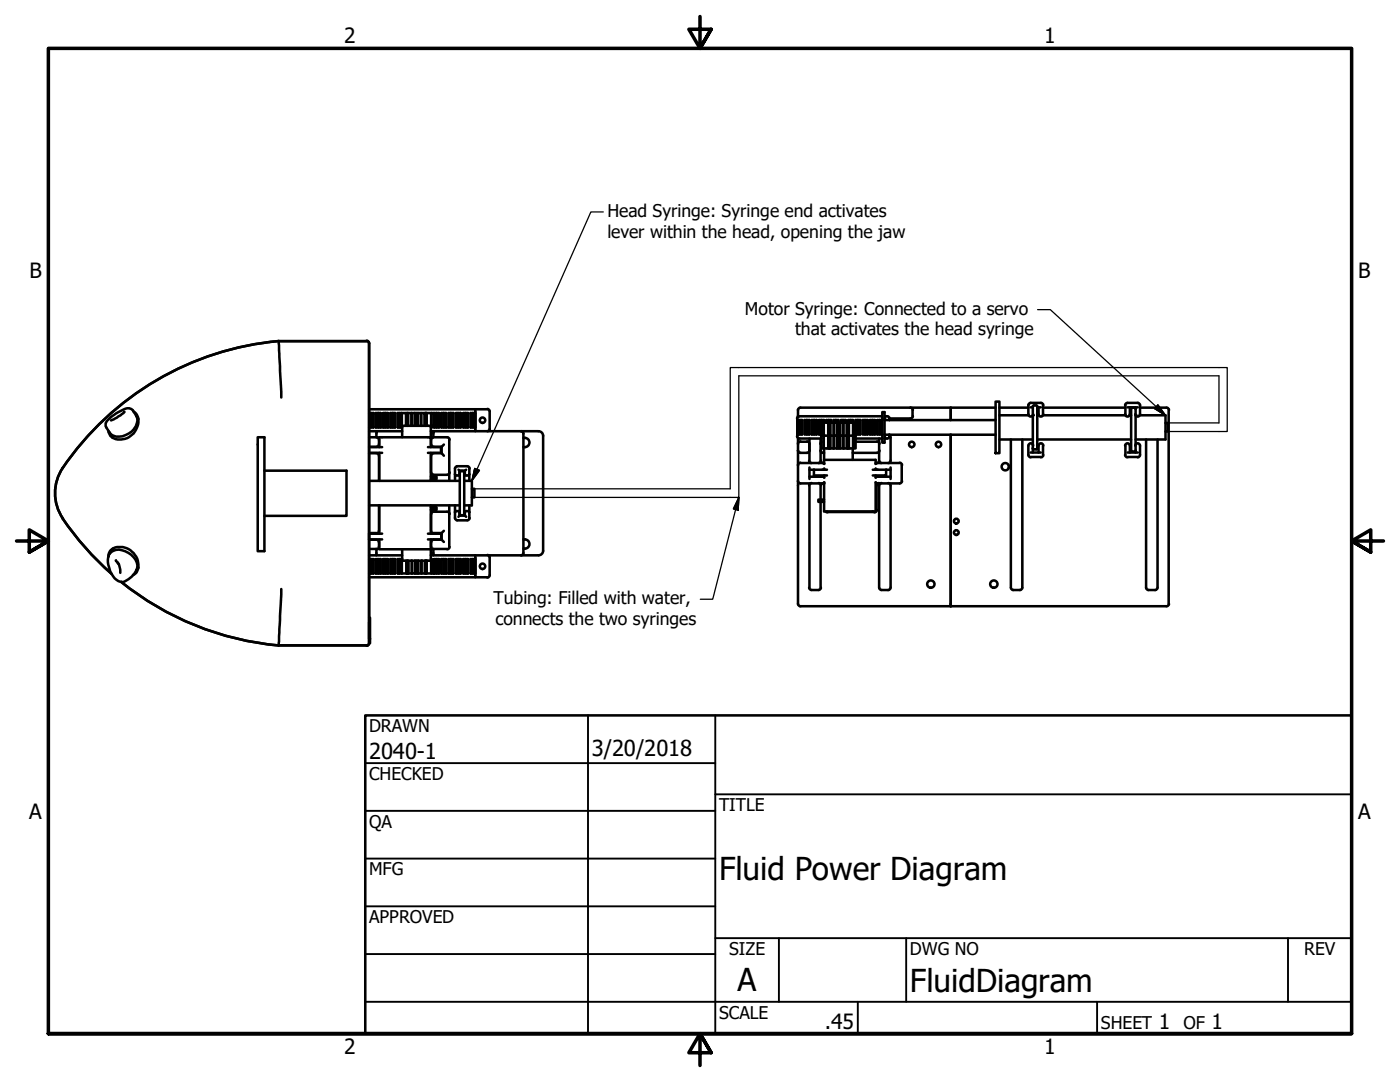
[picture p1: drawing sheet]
<svg xmlns="http://www.w3.org/2000/svg" width="279mm" height="216mm" viewBox="0 0 279 216" stroke-linecap="round" stroke-linejoin="round" font-family="sans-serif">
<!-- layer: Visible (ANSI) -->
<g fill="none" stroke="#000" stroke-width=".51">
<path d="M55.6 68.1l.5 11.2M55.6 68.1h17.6M55.6 68.1a58.3 58.3 0 0 0-43.6 26.1 9.3 9.3 0 0 0 1.2 10.3 58.5 58.5 0 0 0 9 10M73.2 68l.2 .1 .3 .4v59.8h.2v-5h-.2M21.8 86.3l.7 1.1M22.4 87.2v.1M24.8 82.2l-.7 .7-1.9 1M26.7 82.2a2.52 2.52 0 0 1 .4 3.6 3.4 3.4 0 0 1-5.1 1.2l-.3-1M27.2 82.9a3 3 0 0 1-2.1 3.9 2.49 2.49 0 0 1-3.3-.5M27.2 82.9l-.7-1a1.47 1.47 0 0 0-2.1 0 7.2 7.2 0 0 0-3.3 2.6v.5l.7 1.3M27.2 82.9l.4 .7M51.4 87.2h1.4v22.8h-1.4z"/>
<path d="M52.8 93.9h16.4v9h-16.4M73.7 81.7h21.2v4.3M73.7 82.4h.8v2.9M73.7 90.4h1.5l.4 .3v.2M73.7 90.4h2.6M73.7 89.2h2.6M73.7 87.2h1.4M73.7 86h1.4M73.7 95.9h18.1M74 82.4v2.9h-.3M74 85.3h.1M74.1 82.4v2.9h.4v-2.9"/>
<path d="M75.1 82.4l-.1 2.9v-2.9h.4M75.2 87.2l.4 .3v.2M75.4 82.4h.5M75.4 82.4v2.9h-.3M75.4 85.3h.2M75.6 82.4v2.9h.3v-2.9M75.6 88.7v.2l-.4 .3h-1.5M75.6 87.8v.9M75.6 90.9v5M75.7 89.2v-2h10.3v2M75.7 90.4v5.5M75.9 82.4v2.9"/>
<path d="M76.5 82.4v2.9v-2.9h.3M76.8 82.4h.6M76.8 82.4v2.9h-.3M76.8 85.3h.2M77 82.4v2.9h.4v-2.9M77.4 82.4v2.9M78 82.4l-.1 2.9v-2.9h.4M78.3 82.4h.6l-.1 2.9M78.3 82.4v2.9h-.3M78.3 85.3h.2M78.5 82.4v2.9h.3v-2.9M79.4 82.4v2.9v-2.9h.3"/>
<path d="M79.8 85v.3h-.4M79.8 85.3h.1M79.9 85v.3h.4M80.1 85v-2.6h-.4v2.6h1.6M80.1 82.4h.1v2.6M80.2 82.4h.8v2.6M80.3 86h-5.2v1.2M80.3 85v2.2M81 82.4h.2M81.2 85v-2.6l.1 2.6M81.3 85h1.4M81.3 85v-2.6h.2v2.6"/>
<path d="M81.5 82.4h.6v2.6M82.1 82.4h.1M82.7 82.4h-.5v2.6M82.7 85h.7M82.7 82.4h.3v2.6M82.7 82.4v2.6M83 82.4h.2v2.6M83.2 82.4h.2M83.4 82.4h.6v2.6M83.4 85h1.5M83.4 82.4v2.6M84 82.4l.1 2.6"/>
<path d="M84.1 82.4h.6v2.6M84.7 82.4h.2v2.6M84.9 85v-2.6h.1v2.6M85 82.4h.2v2.6M85.2 82.4h.8v2.6M85.4 89.2h2.6v1.2h-2.6M86 95.1h1.1v.5h-1.1M86 85v2.2M86 90.4v5.5M86 86h.5M86 82.4l.1 2.9h-.1M86 87.8v.9"/>
<path d="M86 90.9v3.4M86 94.3l.3 .4h.2M86 88.7l.3 .4 .2 .1M86.1 82.4h.5v2.6h-1.7M86.2 85l-.1 .3M86.5 94.7h2.7M86.5 90.4h1.6M86.5 89.2h1.6M86.5 90.4l-.4 .3-.1 .2M86.5 87.2l-.4 .3-.1 .2M86.7 82.4l-.1 2.9v-2.9h.5M87.1 82.4h.5v2.9"/>
<path d="M87.1 82.4v2.9h-.4M87.1 85.3h.1M87.2 82.4v2.9h.4v-2.9M88.1 82.4v2.9v-2.9h.4M88.1 90.4l.5 .5M88.5 82.4h.5M88.5 82.4v2.9h-.4M88.5 85.3h.1M88.6 88.7l-.5 .5v1.2M88.6 82.4v2.9h.4v-2.9M89 82.4v2.9M89.2 87.2l.5 .3v.2"/>
<path d="M89.6 82.4l-.1 2.9v-2.9h.4M89.7 87.8v8.1M89.7 94.3v.2l-.5 .2M89.9 82.4h.6l-.1 2.9M89.9 82.4v2.9h-.3M89.9 85.3h.2M90.1 82.4v2.9h.3v-2.9M90.8 93.5v2.4M90.8 94.6l.2 .3M91.1 82.4l-.1 2.9v-2.9h.4M91.1 94.9h.4M91.2 93h2"/>
<path d="M91.3 93l-.4 .3-.1 .2M91.4 82.4h.5v2.9M91.4 82.4v2.9h-.3M91.4 85.3h.2M91.5 93.7l.2 .2h1.1M91.6 82.4v2.9h.3v-2.9M91.7 94.6l-.2 .3M91.7 93.9v.7M92 94l-.2 .3v8.3M92 94h.5M92.4 94l.2 .3v8.3M92.5 82.4v2.9v-2.9h.3"/>
<path d="M92.6 95.9h1.6v4.9h-1.6M92.8 94.6l.2 .3M92.8 82.4h.6l-.1 2.9M92.8 82.4v2.9h-.3M92.8 85.3h.2M93 82.4v2.9h.3v-2.9M93 93.7l-.2 .2v.7M93.2 93l.3 .1 .2 .4M93.7 94.6l-.3 .3h-.4M93.7 93.5v2.4M94 82.4l-.1 2.9v-2.9h.4M94.2 97.5h.5v1.8h-.5"/>
<path d="M94.3 82.4h.6M94.3 82.4v2.9h-.3M94.3 85.3h.2M94.5 82.4v2.9h.3v-2.9M94.8 85.3h.1M94.9 81.7h2.4M97.3 81.6l.4 .2v.3M97.7 85.6v.2l-.4 .2M97.7 82.1v3.5M104 86l.2 .1 .3 .4M104.5 89.2h.3M104.5 87.4h.3"/>
<path d="M104.5 86.5v23.9M104.7 87.4a.92 .92 0 0 1 1 .9 .92 .92 0 0 1-1 .9M107.4 86h-20.9v1.2h2.7M107.5 86a.92 .92 0 0 1 .9 1M108.4 86.9v23M159.1 87l.2 .4 .2 .1h4.4M159.1 83.5v3.6M159.3 81.8v1.4v-.2M159.3 89.9v30.6M159.3 87.4v2.5M159.3 89.9l.2 .4 .2 .1M159.3 96l.2 .4 .2 .1"/>
<path d="M159.5 83.8v2.9h-.4v-2.9h1l-.1 2.9M159.7 83.8v2.9h-.2M159.7 90.4h1.4M159.7 81.3h39M159.7 96.5h4.8M159.7 92.4h4.8M159.7 88.1h1.4M159.7 81.3l-.4 .3v.2M159.7 88.1l-.4 .2v.3M159.7 92.3l-.4 .3v.2M160 83.8v2.9h-.3M160.6 83.8h.4"/>
<path d="M160.6 83.8v2.9h.4v-2.9M160.6 83.8v2.9M161 83.8h.5v2.9M161 86.7h.1M161.1 88.1h.2l.2 .5M161.1 83.8v2.9h.4v-2.9M161.5 91.9l.2 .4 .3 .1M161.5 89.9v.2l-.4 .3M161.5 93.7h3.5M161.5 95.1h2.6M161.5 87.5v4.4M161.5 93.3v2.3"/>
<path d="M161.5 96.9v20.3M162 96.4l-.5 .2v.3M162.1 83.8l-.1 2.9v-2.9h.4M162.4 83.8h.6l-.1 2.9M162.4 83.8v2.9h-.3M162.4 93.7v1.2h2.6M162.4 86.7h.2M162.6 83.8v2.9h.3v-2.9M163.4 96.4l.2 .1 .2 .4M163.5 83.8l-.1 2.9v-2.9h.5M163.8 87.5v4.4M163.8 96.9v2.8"/>
<path d="M163.8 89.9l.2 .4 .2 .1M163.8 91.9v.3l-.4 .2M163.9 83.8h.6v.5M163.9 83.8v2.9h-.4M163.9 86.9h.5M163.9 86.9v2.6h.4M163.9 86.9v-2.6h.4v2.6M163.9 88.2l-.1 .4M164 83.8v.5M164.1 95.1l.4 .2M164.1 92.3l.4 .3M164.2 90.4h.3"/>
<path d="M164.2 96.4l.3 .1M164.3 86.9l.1 2.6M164.3 86.9h1.1v2.6M164.3 84.3l.1 2.6M164.4 86.9v2.6h1.1v-5.2h-.1v2.6h.1M164.4 83.8v.5h.9v5.2M164.5 99.7h-1.2v.4h1.2M164.5 91.8h10.3v.8M164.5 96.3v5.7h10.3v-5.8l.4 .3M164.5 89.5v3.1M164.5 93.5v.2M164.5 94.9v.4"/>
<path d="M164.5 96.2l-.4 .3M164.5 93.5l-.4 .2M165 83.8v.5M165.3 84.3h.1M165.4 83.8h.5v.5M165.4 83.8h-.5v.5M165.4 83.8v.5M165.5 83.8v.5M165.5 86.9h.2M165.5 86.9v2.6h.2M165.5 86.9h.9v2.6M165.5 86.9v-2.6h.2v2.6"/>
<path d="M165.7 86.9v2.6h1.6M165.7 84.3h.7v5.2M166.4 83.8v.5v-.5h.4M166.8 83.8h.5v.5M166.8 83.8v.5M166.9 83.8v.5M167 84.3h-.6v2.6h1M167 84.3h.3v2.6M167 84.3v5.2M167.3 86.9h1v2.6M167.3 86.9v2.6h.1M167.3 83.8v.5h.1v2.6"/>
<path d="M167.4 86.9v2.6h.3M167.4 84.3h.9M167.7 89.5h1.3M167.7 84.3v5.2M167.9 83.8v.5M168.2 83.8h.6v.5M168.2 83.8h-.4v.5M168.2 83.8v.5M168.3 84.3v2.6M168.3 86.9h.9M168.3 84.3h.7v2.6M168.3 86.9v2.6"/>
<path d="M168.4 83.8v.5M168.7 83.8v.5M169 86.9v2.6h.2v-2.6M169 86.9h.2M169 84.3h.2v2.6M169.2 86.9v2.6M169.2 86.9h1.2M169.3 86.9v-2.6h-.1v5.2h1M169.4 83.8v.5M169.4 84.3h.8v2.6M169.7 83.8h.5v.5h.2v2.6M169.7 83.8h-.4v.5h.1v5.2"/>
<path d="M169.7 83.8v.5M169.9 83.8v.5M170.2 83.8v.5M170.2 89.5v2.3M170.2 86.9v2.6h.2M170.2 86.9h.6M170.4 86.9v2.6h.4v-2.6M170.4 84.3h.4v2.6M170.8 88.1h4.2M170.8 87.5h5.3M170.8 83.8v2.9M171.1 83.8h.6l-.1 2.9"/>
<path d="M171.1 83.8h-.3v.5M171.1 83.8v2.9h-.3M171.1 86.7h.2M171.3 83.8v2.9h.3v-2.9M172.2 83.8h.4M172.2 83.8v2.9h.4v-2.9M172.2 83.8v2.9M172.6 83.8h.6l-.1 2.9M172.6 86.7h.1M172.7 83.8v2.9h.4v-2.9M173.7 83.8l-.1 2.9v-2.9h.5M174.1 83.8h.5v2.9"/>
<path d="M174.1 83.8v2.9h-.4M174.1 86.7h.1M174.2 83.8v2.9h.4v-2.9M174.2 93.7h3.5M174.8 94.9v.4l.4-.2M174.8 93.5v.2M174.8 92.4h4.7M174.8 93.5l.4 .2M175 88.1l.4 .2 .1 .3M175.1 83.8v2.9v-2.9h.4M175.1 96.5h4.4M175.1 95.1h2.6"/>
<path d="M175.2 92.3l-.4 .2M175.4 96.4l-.4 .2-.1 .3v4.8M175.5 87.5v4.4M175.5 91.9l.2 .4 .2 .1M175.5 89.9l-.1 .2-.4 .3h-4.8M175.5 83.8h.6M175.5 83.8v2.9h-.4M175.5 86.7h.1M175.6 83.8v2.9h.4v-2.9M175.9 96.4l-.4 .2v.3v20.3M176 86.7h.1M176.1 83.1h-16.6l-.4 .2v.2"/>
<path d="M176.1 82.2h.4v6.1h-.4zM176.5 83.5h.1M176.5 86.7h22.2M176.5 83.8h22.2M176.5 87.5h.1M176.6 86.7v.8h.4M176.8 93.7v1.2h-2.6M177 83.1h-.4v.7M177.1 83.1h.2l.2 .4M177.3 96.4l.4 .2v.3v20.3M177.5 86.7v.4M177.5 86.9l.2 .4"/>
<path d="M177.5 87v.3l-.4 .2M177.7 91.9v.3l-.4 .2M177.7 87.3v4.6M177.7 93.3v2.3M179.5 92.3l.5 .3v.2M180 92.8v3.2M180 96v.2l-.5 .3M181.7 83.5h-4.2v.3M181.7 81.3l.2 .1 .3 .4M182.1 81.8v1.3M182.2 83l-.1 .3-.4 .2M189.7 81.3v2.5"/>
<path d="M189.7 86.7v34.3M198.7 80.1h.8v10.3h-.8zM199.5 81.3h5.7M199.5 82.9h5.8M199.5 87.7h6.6M201.3 93.3a.73 .73 0 0 1-1.2 .4 .73 .73 0 0 1 .2-1.3 .73 .73 0 0 1 1.1 .8l-.1 .1M201.7 87.7v29.5M204 87.7v29.5M205.2 82.6a.48 .48 0 0 0 .5 .5 .48 .48 0 0 0 .5-.5M205.2 89v1.8l.3 .4h.2M205.2 88.9a.48 .48 0 0 1 .5-.4 .48 .48 0 0 1 .5 .4M205.2 80.8v1.9"/>
<path d="M205.7 91.2h2M205.7 80.4h2M205.7 90.3h2M205.7 81.3h.4M205.7 80.4l-.4 .2-.1 .3M206.1 81.1v9.2M206.1 81.1l.3-.2h.4l.2 .2M207 81.1v8.3l-.2 .3h-.4l-.3-.3M207 82.9h.3M207 87.7h18.7M207 81.3h.7M207.3 82.6a.48 .48 0 0 0 .4 .5 .48 .48 0 0 0 .5-.5"/>
<path d="M207.3 88.9a.48 .48 0 0 1 .4-.4 .48 .48 0 0 1 .5 .4M207.3 81.3v1.4M207.3 89v1.3M207.7 80.4l.3 .1 .2 .4M208.1 82.9h16.6M208.2 81.3h16.4M208.2 80.8v1.9M208.2 89v1.7M208.2 90.8v.2l-.5 .2M224.5 90.8l.3 .4h.2M224.5 82.6a.48 .48 0 0 0 .5 .5 .48 .48 0 0 0 .5-.5M224.5 88.9a.48 .48 0 0 1 .5-.4 .48 .48 0 0 1 .5 .4"/>
<path d="M224.6 80.8v1.9M224.6 89v1.7M225 80.4l-.4 .2-.1 .3M225 80.4h2l.3 .1 .2 .4M225 91.2h2.1M225 90.3h2.1M225 81.3h2.1M225.4 82.9h.3M225.5 81.3v1.4M225.5 89v1.3M225.9 90.1h.5M225.9 81.3h.5"/>
<path d="M226 81.3l-.3 .3v8.3l.3 .2M226.4 81.3l.2 .3M226.6 82.6a.48 .48 0 0 0 .4 .5 .48 .48 0 0 0 .5-.5M226.6 88.9a.48 .48 0 0 1 .4-.4 .48 .48 0 0 1 .5 .4M226.6 89.9l-.2 .2M226.6 81.3v9M227.5 82.9h5.1v4.8h-6M227.5 81.3h5.3l.3 .1 .2 .4M227.5 89v1.8v.2l-.5 .2M227.5 80.8v1.9M228.7 87.7v29.5M231 87.7v29.5"/>
<path d="M232.6 84.4h.4v1.7h-.4M233.2 81.8v38.7M21.7 111.1a1.96 1.96 0 0 1 2.4-1.9 3.6 3.6 0 0 1 3.1 5l-.7 .5M21.7 110.9a2.3 2.3 0 0 1 3.3-.9 3.4 3.4 0 0 1 2.4 3.3l-.2 .6M21.7 110.8a5 5 0 0 0 1.9 5.2 1.65 1.65 0 0 0 2.1-.4l1.1-1.1 .4-.6M22.4 109.5v.2M22.5 109.5l-.7 1.1M23.1 111.8l.1 .2a3.1 3.1 0 0 1 .8 2.3M23.4 112.2l.3 .4M24.2 116.1a58.5 58.5 0 0 0 31.4 12.7M27.6 113.2l-.4 .7M56.1 117.5l-.5 11.3"/>
<path d="M73.7 111.6h.8v2.8M73.7 109.5h1.4v1.3h-1.4M73.7 107.7h1.5l.2 .1 .2 .4M73.7 106.4h1.4M73.7 100.8h18.1M74 111.6v2.8h-.3M74 114.4h.1M74.1 111.6v2.8h.4v-2.8M75.1 111.6l-.1 2.8v-2.8h.4M75.1 110.8h5.2M75.4 111.6h.5M75.4 111.6v2.8h-.3"/>
<path d="M75.4 114.4h.2M75.6 111.6v2.8h.3v-2.8M75.6 105.9v.3l-.4 .2M75.6 108.1v1.3l-.4 .2M75.6 100.8v5.1M75.7 107.6v2h10.3v-2M75.7 100.8v5.7M75.9 111.6v2.8M76.3 106.5h-2.6v1.1h2.6M76.5 111.6v2.8v-2.8h.3M76.8 111.6h.6M76.8 111.6v2.8h-.3"/>
<path d="M76.8 114.4h.2M77 111.6v2.8h.4v-2.8M77.4 111.6v2.8M78 111.6l-.1 2.8v-2.8h.4M78.3 111.6h.6l-.1 2.8M78.3 111.6v2.8h-.3M78.3 114.4h.2M78.5 111.6v2.8h.3v-2.8M79.4 111.6v2.8v-2.8h.4M79.4 114.4h.3M79.7 114.4h1.5M79.7 114.4v-2.5h.4v2.5"/>
<path d="M79.8 111.6h.5M79.8 111.6v.3M79.9 111.6v.3M80.1 111.9l.1 2.5M80.2 111.9h1.1v2.5M80.3 109.6v2.3M81.1 111.9v2.5M81.2 111.9v2.5h.1M81.3 114.4h.9M81.3 114.4v-2.5h.2v2.5M81.5 111.9h1.3M82.2 111.9v2.5"/>
<path d="M82.2 111.9v2.5h.6M82.8 114.4h.7M82.8 111.9h.3v2.5M82.8 111.9v2.5M83.1 111.9h.1v2.5M83.2 111.9h1.6v2.5M83.5 111.9v2.5M84.1 111.9v2.5h-.6M84.1 114.4h.9M84.1 111.9v2.5M84.8 111.9h.2v2.5M85 114.4v-2.5h1v2.5"/>
<path d="M85 111.9v2.5M85.2 111.9v2.5M85.4 106.5h2.7v1.1h-2.7M86 101.2h1.1v.5h-1.1M86 111.6h.2v.3h.4v2.5h-1.6M86 100.8v5.7M86 109.6v2.3M86 110.8h.5M86 108.1l.1 1.3 .4 .2M86 111.9h.2v2.5M86 102.6v3.3M86 105.9l.3 .5h.2"/>
<path d="M86.1 111.6v.3M86.5 102.1h2.7M86.5 106.4h1.6M86.5 107.7h1.6M86.5 102.1l-.4 .2-.1 .3M86.5 107.7l-.4 .2-.1 .3M86.7 111.6l-.1 2.8v-2.8h.5M87.1 111.6h.5v2.8M87.1 111.6v2.8h-.4M87.1 114.4h.1M87.2 111.6v2.8h.4v-2.8M88.1 111.6v2.8v-2.8h.4"/>
<path d="M88.1 107.7l.5 .4M88.5 111.6h.5M88.5 111.6v2.8h-.4M88.5 114.4h.1M88.6 105.9l-.5 .5v1.3M88.6 111.6v2.8h.4v-2.8M89 111.6v2.8M89.2 109.5h-2.7v1.3h20.9M89.2 102.1l.3 .1 .2 .4M89.6 111.6l-.1 2.8v-2.8h.4M89.7 100.8v8.3M89.7 109.1v.3l-.5 .2"/>
<path d="M89.9 111.6h.6l-.1 2.8M89.9 111.6v2.8h-.3M89.9 114.4h.2M90.1 111.6v2.8h.3v-2.8M90.8 100.8v2.6M90.8 103.3l.2 .5h.3M91 102l-.2 .2M91.1 111.6l-.1 2.8v-2.8h.4M91.1 102h.4M91.2 103.8h2M91.4 111.6h.5v2.8M91.4 111.6v2.8h-.3"/>
<path d="M91.4 114.4h.2M91.5 102l.2 .2M91.5 103.1l.2-.2h1.1l.2 .2M91.6 111.6v2.8h.3v-2.8M91.7 102.2v.7M91.8 102.6l.2 .2h.5M92.5 111.6v2.8v-2.8h.3M92.6 102.6l-.2 .2M92.8 102.2v.7M92.8 111.6h.6l-.1 2.8M92.8 111.6v2.8h-.3M92.8 114.4h.2"/>
<path d="M93 102l-.2 .2M93 111.6v2.8h.3v-2.8M93 102h.4l.3 .2M93.7 100.8v2.6M93.7 103.3v.3l-.5 .2M94 111.6l-.1 2.8v-2.8h.4M94.3 111.6h.6M94.3 111.6v2.8h-.3M94.3 114.4h.2M94.5 111.6v2.8h.3v-2.8M94.8 114.4h.1M94.9 110.8v4.4h-21.2"/>
<path d="M94.9 115.2h2.4M97.3 110.7l.2 .1 .2 .4M97.7 111.3v3.5v.2l-.4 .3M104.5 110.3l-.1 .3-.4 .2M104.5 107.6h.3M104.5 109.5h.3M104.7 107.6a.92 .92 0 0 1 1 1 .92 .92 0 0 1-1 .9M108.4 109.9a.92 .92 0 0 1-.9 .9M161.5 117.3l.2 .4h.3M162 117.7h1.3M163.8 100.1v17.1M163.8 117.3v.2l-.4 .2"/>
<path d="M164.8 102.1l.3 .1M165.2 102.2h9.3M175 101.8l-.1 .2-.4 .2M175.5 117.3l.2 .4h.2M177.7 117.3v.2l-.4 .2h-1.3M201.7 117.3l.3 .4h.2M204 117.3v.2l-.5 .2h-1.3M228.7 117.3l.3 .4h.2M231 117.3l-.1 .2-.4 .2h-1.3M55.6 128.8h17.6M73.7 128.4l-.1 .2-.4 .2M159.3 120.5l.2 .4 .2 .1"/>
<path d="M233.3 120.5l-.1 .2-.4 .3h-73.1"/>
<circle cx="96.3" cy="83.9" r=".54"/>
<circle cx="182" cy="88.7" r=".54"/>
<circle cx="187.3" cy="88.7" r=".54"/>
<circle cx="96.3" cy="113" r=".54"/>
<circle cx="185.8" cy="116.6" r=".73"/>
<circle cx="190.8" cy="104" r=".48"/>
<circle cx="190.8" cy="106.3" r=".48"/>
<circle cx="198.3" cy="116.6" r=".73"/>
</g>
<g fill="#000">
<circle cx="75.9" cy="85.3" r=".25"/>
<circle cx="77.4" cy="85.3" r=".25"/>
<circle cx="84.9" cy="82.4" r=".25"/>
<circle cx="89" cy="85.3" r=".25"/>
<circle cx="159.1" cy="86.7" r=".25"/>
<circle cx="163.9" cy="86.7" r=".25"/>
<circle cx="165.5" cy="89.5" r=".25"/>
<circle cx="169.2" cy="84.3" r=".25"/>
<circle cx="206.1" cy="82.9" r=".25"/>
<circle cx="226.6" cy="82.9" r=".25"/>
<circle cx="75.9" cy="114.4" r=".25"/>
<circle cx="77.4" cy="114.4" r=".25"/>
<circle cx="85" cy="111.9" r=".25"/>
<circle cx="89" cy="114.4" r=".25"/>
</g>
<!-- layer: Border (ANSI) -->
<path d="M139.7 3.3v6.4l-2.2-3.9h4.4l-2.2 3.9 2.2-3.9M3.3 107.9h6.4l-3.9-2.2v4.5l3.9-2.3-3.9 2.3M276.1 107.9h-6.4l3.9-2.2v4.5l-3.9-2.3 3.9 2.3M9.7 206.2v-196.5h260v196.5h-260h260M141.9 210.1l-2.2-3.9 2.2 3.9h-4.4l2.2-3.9v6.4" fill="none" stroke="#000" stroke-width=".7"/>
<!-- layer: Title (ANSI) -->
<g fill="none" stroke="#000" stroke-width=".38">
<path d="M72.9 152.3h69.8M117.3 142.7v63.5M142.7 158.5h127M142.7 142.7v63.5M72.9 161.8h69.8M72.9 171.3h69.8M72.9 199.9h196.8M72.9 180.8h69.8M72.9 190.4h69.8M142.7 187.2h127M155.4 187.2v12.7M171.2 199.9v6.3"/>
<path d="M180.8 187.2v12.7M218.9 199.9v6.3M257 187.2v12.7"/>
</g>
<path d="M72.9 142.7h196.8v63.5h-196.8z" fill="none" stroke="#000" stroke-width=".51"/>
<!-- layer: Sketch Geometry (ANSI) -->
<path d="M94.7 97.5h51v-24.2h99.2v12.8h-11.9v-1.7h10.3v-9.4h-95.9v24.3h-52.7z" fill="none" stroke="#000" stroke-width=".25"/>
<!-- layer: Symbol (ANSI) -->
<path d="M120.4 42.3h-2.5l-23.7 53.6M207.1 61.8h2.5l23 21.1M94.7 93.5l1 .4-1.5 2zM147.4 99.3l-.1 2.5-.9-.3zM147.4 99.3l-5.2 20.3h-2.4M231.1 80.8l1.5 2.1-2.2-1.4z" fill="none" stroke="#000" stroke-width=".25"/>
<path d="M94.7 93.5l-.5 2.4zM94.7 93.5l1 .4-1.5 2zM230.4 81.5l2.2 1.4zM231.1 80.8l1.5 2.1-2.2-1.4zM147.4 99.3l-.1 2.5zM147.4 99.3l-.1 2.5-.9-.3z" fill="#000" stroke="#000" stroke-width=".25"/>
<g font-size="6.3">
<text x="143.5" y="175.6">Fluid Power Diagram</text>
<text x="147.2" y="197.7">A</text>
<text x="181.6" y="197.9">FluidDiagram</text>
</g>
<g font-size="4.4">
<text x="73.7" y="151.4">2040-1</text>
<text x="118.1" y="150.8">3/20/2018</text>
</g>
<g font-size="4.2">
<text x="68.7" y="8.6">2</text>
<text x="208.4" y="8.6">1</text>
<text x="5.9" y="55.5">B</text>
<text x="271.1" y="55.5">B</text>
<text x="5.8" y="163.4">A</text>
<text x="271" y="163.4">A</text>
<text x="164.6" y="205.4">.45</text>
<text x="231.3" y="205.4">1</text>
<text x="241.8" y="205.4">1</text>
<text x="68.7" y="210.3">2</text>
<text x="208.4" y="210.3">1</text>
</g>
<g font-size="3.5">
<text x="121.2" y="43.2">Head Syringe: Syringe end activates</text>
<text x="121.2" y="47.4">lever within the head, opening the jaw</text>
<text x="148.7" y="62.8">Motor Syringe: Connected to a servo</text>
<text x="158.7" y="66.9">that activates the head syringe</text>
<text x="98.5" y="120.6">Tubing: Filled with water,</text>
<text x="98.9" y="124.8">connects the two syringes</text>
<text x="73.7" y="146">DRAWN</text>
<text x="73.7" y="155.6">CHECKED</text>
<text x="143.5" y="161.8">TITLE</text>
<text x="73.7" y="165.2">QA</text>
<text x="73.7" y="174.7">MFG</text>
<text x="73.7" y="184.2">APPROVED</text>
<text x="145.5" y="190.6">SIZE</text>
<text x="181.6" y="190.6">DWG NO</text>
<text x="260.3" y="190.5">REV</text>
<text x="143.5" y="203.3">SCALE</text>
<text x="219.7" y="205.4">SHEET</text>
<text x="236.2" y="205.4">OF</text>
</g>
</svg>
